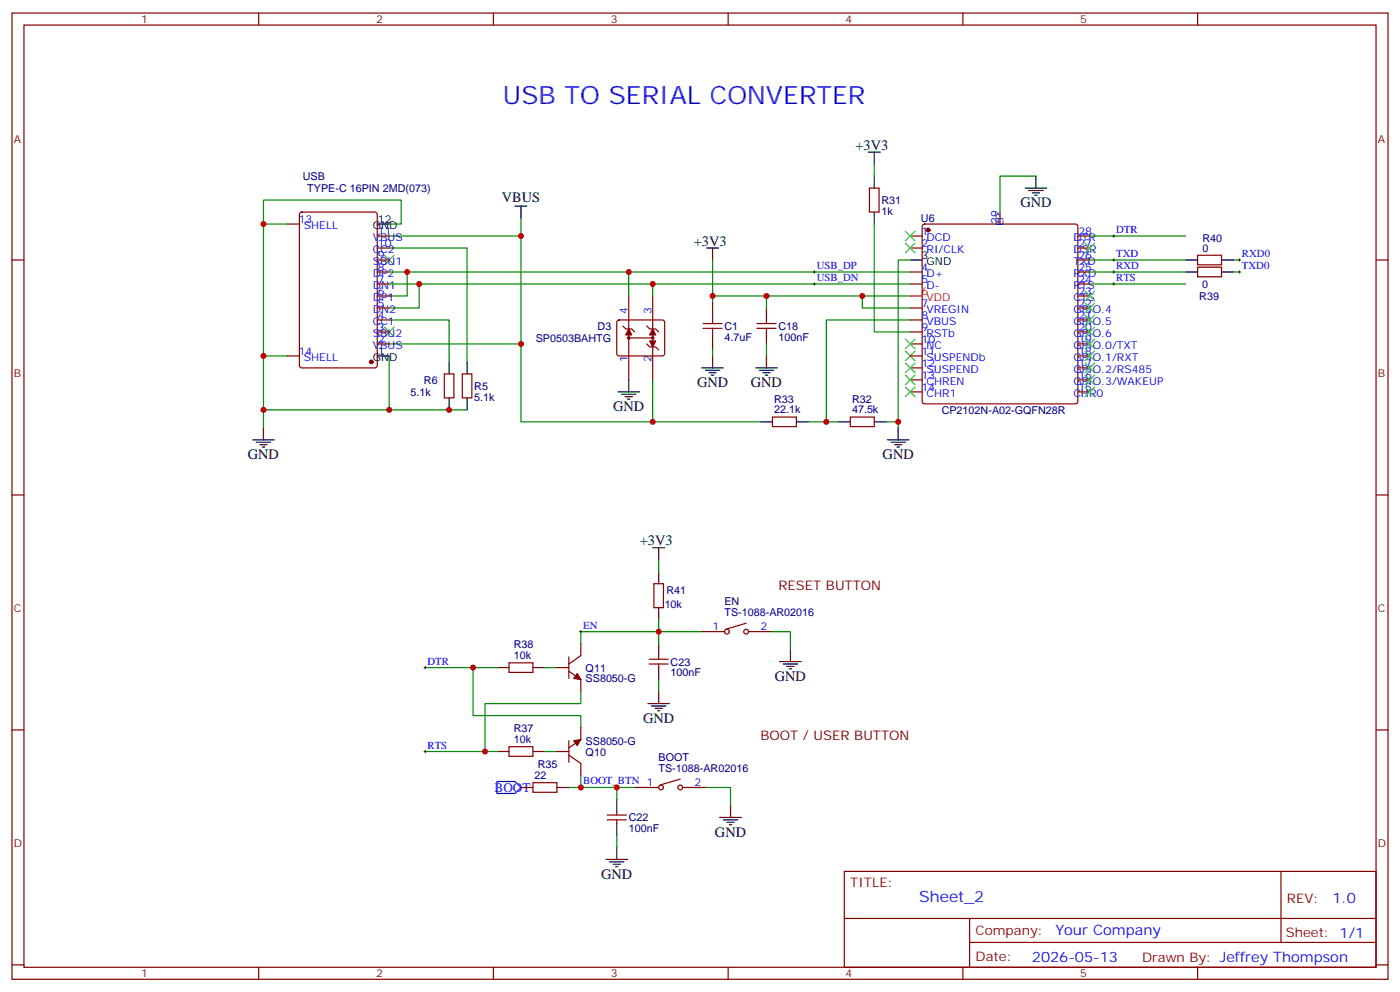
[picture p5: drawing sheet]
<svg xmlns="http://www.w3.org/2000/svg" width="412mm" height="292mm" viewBox="0 0 412 292" stroke-linecap="round" stroke-linejoin="round" font-family="sans-serif">
<g fill="none" stroke="#870000" stroke-width=".35">
<path d="M3.5 3.8h405.4v284.4h-405.4zM7.1 7.4h398.2v277.3h-398.2zM76.2 3.8v3.6M145.3 3.8v3.6M214.5 3.8v3.6M283.6 3.8v3.6M352.8 3.8v3.6M3.5 76.5h3.6M84.7 65.9h3.5M88.4 62.6l.5-.2h21.5l.7 .4v44.8l-.4 .6-21.8 .1-.7-.5v-44.7zM111.1 76.5h3.6M111.1 73h3.6"/>
<path d="M111.1 69.5h3.6M405.3 76.5h3.6M111.1 97.7h3.6M111.1 94.2h3.6M111.1 90.6h3.6M111.1 87.1h3.6M111.1 83.6h3.6M111.1 80h3.6M185.2 87.1v7.1M192.3 87.1v7.1M209.9 88.9v3.5M209.9 99.4v3.6"/>
<path d="M84.7 104.7h3.5M111.1 101.2h3.6M130.9 110h2.8v7.1h-2.8zM136.2 110h2.8v7.1h-2.8zM185.2 104.7v7.1M192.3 104.7v7.1M3.5 145.7h3.6M405.3 145.7h3.6M206.4 185.9h7M219.8 183.4l-6 1.8M220.5 185.9h7M3.5 214.8h3.6"/>
<path d="M405.3 214.8h3.6M187 231.7h7M200.4 229.3l-6 1.7M201.1 231.7h7M248.7 256.4h156.6v28.3h-156.6zM377.3 256.5v20.8M248.7 270.3h156.5M285.6 277.3h119.6M285.6 270.3v14.1M3.5 284h3.6M76.2 284.7v3.5M145.3 284.7v3.5"/>
<path d="M214.5 284.7v3.5M283.6 284.7v3.5M352.8 284.7v3.5M405.3 284h3.6"/>
<circle cx="214.1" cy="185.9" r=".71"/>
<circle cx="219.8" cy="185.9" r=".71"/>
<circle cx="194.7" cy="231.7" r=".71"/>
<circle cx="200.4" cy="231.7" r=".71"/>
</g>
<path d="M207.1 95.2h5.6M207.1 96.6h5.6M209.9 92.4v2.8M209.9 96.6v2.8" fill="none" stroke="#a10000" stroke-width=".35"/>
<g fill="none" stroke="#008700" stroke-width=".35">
<path d="M77.6 65.9v-7h40.6v7h-3.5M84.7 65.9h-7.1v60M114.7 73h22.9v33.5M114.7 69.5h38.8M153.5 64.2v37h-38.8M363.4 76.5h1.7M114.7 94.2h17.6v12.3M119.9 80v7.1h-5.2M123.5 83.6v7h-8.8M185.2 80v7.1M192.3 83.6v3.5M209.9 87.1h58.2"/>
<path d="M363.4 80h1.7M77.6 104.7h7.1M114.7 104.7v15.9M153.5 101.2v22.9h38.8M77.6 120.6h60M243.4 124.1h3.5M261.1 124.1h3.5M227.5 185.9h5.3v5.3M167.6 231.7h3.5M171.1 228.2v3.5h10.6v3.6M181.7 231.7h5.3M208.1 231.7h7.1v5.3"/>
</g>
<g fill="none" stroke="#000" stroke-width=".35">
<path d="M111.1 65.9h3.6M151.7 60.6h3.5M153.5 60.6v3.6M111.1 104.7h3.6M132.3 106.5v3.5M132.3 117.1v3.5M137.6 106.5v3.5M137.6 117.1v3.5M182 115.3h6.4M183.1 116h4.2M184.1 116.7h2.2M184.9 117.4h.7"/>
<path d="M185.2 111.8v3.5M74.4 129.4h6.4M75.5 130.1h4.2M76.6 130.8h2.1M77.3 131.6h.7M77.6 125.9v3.5M229.7 194.7h6.3M230.7 195.4h4.2M231.8 196.1h2.1M232.5 196.8h.7M232.8 191.2v3.5"/>
</g>
<path d="M113.2 75.1l2.9 2.8M116.1 75.1l-2.9 2.8M113.2 96.3l2.9 2.8M116.1 96.3l-2.9 2.8M266.7 103.3l2.8 2.9M269.5 103.3l-2.8 2.9" fill="none" stroke="#3c3" stroke-width=".35"/>
<circle cx="109.4" cy="106.5" r=".53" fill="#870000" stroke="#870000" stroke-width=".35"/>
<path d="M146.4 230h5.3l1.8 1.7-1.8 1.8h-5.3z" fill="none" stroke="#00f" stroke-width=".35"/>
<g fill="#850000" stroke="#870000" stroke-width=".35">
<circle cx="192.3" cy="99.4" r=".35"/>
<circle cx="185.2" cy="99.4" r=".35"/>
</g>
<path d="M181.9 94.4l.5-.2h12.7l.5 .2 .2 .5-.1 9.4-.6 .4h-13l-.4-.7v-9.1z" fill="none" stroke="#870000" stroke-width=".35"/>
<g fill="#850000" stroke="#870000" stroke-width=".35">
<path d="M191.4 100.3h1.7l-.8 1.8z"/>
<path d="M192.3 96.8l.8 1.8h-1.7z"/>
<path d="M185.2 96.8l.9 1.8h-1.8z"/>
</g>
<g fill="none" stroke="#870000" stroke-width=".35">
<path d="M256.1 55.4h2.8v7h-2.8zM268.1 69.5h3.5M268.1 73h3.5M271.9 66.1l.4-.2h44.5l.5 .2 .2 .5v51.5l-.2 .5-.5 .3h-44.5l-.5-.3-.2-.5v-51.5zM294.6 62.4v3.5M317.5 69.5h3.5M317.5 73h3.5M317.5 76.5h3.5M352.8 75.1h7v2.8h-7zM352.8 78.6h7v2.9h-7zM183.4 95.9l.9 .9h1.8l.9 .9M185.2 99.4h7.1"/>
<path d="M185.2 94.2v2.6M185.2 98.6v6.1M190.5 95.9l.9 .9h1.7l.9 .9M192.3 94.2v2.6M192.3 98.6v1.7M223 96.6h5.6M223 95.2h5.6M225.8 94.2v1M225.8 96.6v1.1M268.1 80h3.5M268.1 83.6h3.5M268.1 90.6h3.5"/>
<path d="M268.1 94.2h3.5M268.1 97.7h3.5M317.5 80h3.5M317.5 83.6h3.5M317.5 90.6h3.5M317.5 94.2h3.5M317.5 97.7h3.5M317.5 87.1h3.5M190.5 101.2l.9 .9h1.7l.9 .9M192.3 102.1v2.6M268.1 101.2h3.5M268.1 104.7h3.5"/>
<path d="M268.1 108.3h3.5M268.1 111.8h3.5M268.1 115.3h3.5M317.5 101.2h3.5M317.5 104.7h3.5M317.5 108.3h3.5M317.5 111.8h3.5M317.5 115.3h3.5M227.5 122.7h7.1v2.9h-7.1zM250.5 122.7h7v2.9h-7zM192.6 171.8h2.8v7h-2.8zM149.9 195.1h7.1v2.8h-7.1z"/>
<path d="M164 196.5h3.6M167.6 197.5l3.5 2.5v3.5M167.6 193.3v6.3M171.1 189.4v3.5l-3.5 2.5M191.2 195.4h5.6M191.2 194h5.6M194 192.9v1.1M194 195.4v1.1M149.9 219.7h7.1v2.9h-7.1zM167.6 218v6.3M171.1 214.1v3.5l-3.5 2.5M157 230.3h7v2.9h-7z"/>
<path d="M164 221.2h3.6M167.6 222.2l3.5 2.5v3.5M178.9 239.9h5.6M181.7 238.8v1.1M178.9 241.3h5.6M181.7 241.3v1"/>
</g>
<g fill="none" stroke="#000" stroke-width=".35">
<path d="M255.8 44.8h3.5M257.5 44.8v3.5M257.5 51.8v3.6M302 55.4h6.3M303 56.1h4.3M304.1 56.8h2.1M304.8 57.5h.7M305.2 51.8v3.6M208.1 73h3.6M209.9 73v3.5M257.5 62.4v3.5M268.1 76.5h3.5"/>
<path d="M349.2 76.5h3.6M359.8 76.5h3.6M225.8 90.6v3.6M225.8 97.7v3.5M349.2 80h3.6M359.8 80h3.6M206.7 108.3h6.4M207.8 109h4.2M208.8 109.7h2.2M209.5 110.4h.8M209.9 104.7v3.6M222.6 108.3h6.4"/>
<path d="M223.7 109h4.2M224.7 109.7h2.1M225.4 110.4h.7M225.8 104.7v3.6M224 124.1h3.5M234.6 124.1h3.5M246.9 124.1h3.6M257.5 124.1h3.6M261.4 129.4h6.4M262.5 130.1h4.2M263.5 130.8h2.1M264.2 131.6h.7"/>
<path d="M264.6 125.9v3.5M192.3 161.2h3.5M194 161.2v3.5M194 168.2v3.6M194 178.8v3.6M146.4 196.5h3.5M157 196.5h3.5M194 189.4v3.5M194 196.5v3.5M190.9 207h6.3M191.9 207.8h4.2M193 208.5h2.1"/>
<path d="M193.7 209.2h.7M194 203.5v3.5M146.4 221.2h3.5M153.5 231.7h3.5M157 221.2h3.5M164 231.7h3.6M181.7 235.3v3.5M215.2 237v3.6M178.5 252.9h6.4M179.6 253.6h4.2M180.6 254.3h2.1M181.3 255h.7"/>
<path d="M181.7 242.3v3.6M181.7 249.4v3.5M212 240.6h6.4M213.1 241.3h4.2M214.1 242h2.2M214.8 242.7h.7"/>
</g>
<g fill="none" stroke="#008700" stroke-width=".35">
<path d="M257.5 48.3v3.5M305.2 51.8h-10.6v10.6M209.9 76.5v12.4M257.5 65.9v31.8h10.6M268.1 76.5h-3.5v49.4M321 69.5h28.2M321 76.5h28.2M114.7 83.6h153.4M114.7 80h153.4M225.8 87.1v3.5M254 87.1v3.5h14.1M268.1 94.2h-24.7v29.9h-5.3"/>
<path d="M321 83.6h28.2M321 80h28.2M192.3 111.8v12.3h31.7M209.9 103v1.7M225.8 101.2v3.5M194 164.7v3.5M125.2 196.5h14.1M146.4 196.5h-7.1v14.1h31.8v3.5M160.5 196.5h3.5M194 182.4v7M194 200v3.5M206.4 185.9h-35.3v3.5"/>
<path d="M171.1 203.5v3.5h-28.2v14.2h3.5M125.2 221.2h17.7M160.5 221.2h3.5M181.7 245.9v3.5"/>
</g>
<g fill="none" stroke="#000" stroke-width=".29">
<path d="M239.9 79.7v.7M327.7 76.5h.7M327.7 69.5h.7M328.1 69.1v.7M328.1 76.2v.7M328.1 79.7v.7M364.8 76.5h.7M365.1 76.2v.7M365.1 79.7v.7M239.5 80h.7M239.5 83.6h.7M239.9 83.2v.7"/>
<path d="M327.7 80h.7M327.7 83.6h.7M328.1 83.2v.7M364.8 80h.7M124.9 196.5h.7M125.2 196.1v.7M170.7 185.9h.7M171.1 185.5v.7M124.9 221.2h.7M125.2 220.8v.7M170.7 231.7h.7M171.1 231.4v.7"/>
</g>
<g fill="#870000" stroke="#870000" stroke-width=".35">
<path d="M170 198.2l1.1 1.8-2.1-.4z"/>
<path d="M169 218l2.1-.4-1.1 1.8z"/>
<circle cx="273.4" cy="67.7" r=".53"/>
</g>
<path d="M268.1 87.1h3.5" fill="none" stroke="#f00" stroke-width=".35"/>
<g fill="none" stroke="#3c3" stroke-width=".35">
<path d="M266.7 68.1l2.8 2.8M266.7 71.6l2.8 2.8M269.5 68.1l-2.8 2.8M269.5 71.6l-2.8 2.8M319.6 71.6l2.8 2.8M322.4 71.6l-2.8 2.8M266.7 99.8l2.8 2.8M269.5 99.8l-2.8 2.8M319.6 99.8l2.8 2.8M319.6 96.3l2.8 2.8M319.6 92.7l2.8 2.9M319.6 89.2l2.8 2.8"/>
<path d="M319.6 85.7l2.8 2.8M322.4 99.8l-2.8 2.8M322.4 96.3l-2.8 2.8M322.4 92.7l-2.8 2.9M322.4 89.2l-2.8 2.8M322.4 85.7l-2.8 2.8M266.7 106.9l2.8 2.8M266.7 110.4l2.8 2.8M266.7 113.9l2.8 2.8M269.5 106.9l-2.8 2.8M269.5 110.4l-2.8 2.8M269.5 113.9l-2.8 2.8"/>
<path d="M319.6 113.9l2.8 2.8M319.6 110.4l2.8 2.8M319.6 106.9l2.8 2.8M319.6 103.3l2.8 2.9M322.4 113.9l-2.8 2.8M322.4 110.4l-2.8 2.8M322.4 106.9l-2.8 2.8M322.4 103.3l-2.8 2.9"/>
</g>
<g fill="#c00">
<circle cx="153.5" cy="101.2" r=".88"/>
<circle cx="123.5" cy="83.6" r=".88"/>
<circle cx="119.9" cy="80" r=".88"/>
<circle cx="153.5" cy="69.5" r=".88"/>
<circle cx="77.6" cy="65.9" r=".88"/>
<circle cx="114.7" cy="120.6" r=".88"/>
<circle cx="132.3" cy="120.6" r=".88"/>
<circle cx="77.6" cy="120.6" r=".88"/>
<circle cx="77.6" cy="104.7" r=".88"/>
<circle cx="192.3" cy="83.6" r=".88"/>
<circle cx="171.1" cy="231.7" r=".88"/>
<circle cx="192.3" cy="124.1" r=".88"/>
<circle cx="194" cy="185.9" r=".88"/>
<circle cx="181.7" cy="231.7" r=".88"/>
<circle cx="243.4" cy="124.1" r=".88"/>
<circle cx="264.6" cy="124.1" r=".88"/>
<circle cx="225.8" cy="87.1" r=".88"/>
<circle cx="254" cy="87.1" r=".88"/>
<circle cx="209.9" cy="87.1" r=".88"/>
<circle cx="139.3" cy="196.5" r=".88"/>
<circle cx="142.9" cy="221.2" r=".88"/>
<circle cx="185.2" cy="80" r=".88"/>
</g>
<text font-size="7.4" fill="#00f" x="148.2" y="30.7">USB TO SERIAL CONVERTER</text>
<text font-size="4.6" fill="#00f" x="270.8" y="265.5">Sheet_2</text>
<g font-size="4.2">
<text x="252" y="44.1">+3V3</text>
<text x="147.8" y="59.5">VBUS</text>
<text x="300.6" y="61">GND</text>
<text x="204.4" y="72.3">+3V3</text>
<text x="205.3" y="113.9">GND</text>
<text x="221.2" y="113.9">GND</text>
<text x="180.6" y="121">GND</text>
<text x="73" y="135.1">GND</text>
<text x="260" y="135.1">GND</text>
<text x="188.5" y="160.5">+3V3</text>
<text x="228.2" y="200.3">GND</text>
<text x="189.4" y="212.7">GND</text>
<text x="210.6" y="246.2">GND</text>
<text x="177.1" y="258.6">GND</text>
</g>
<g font-size="4.2" fill="#00f">
<text x="392.5" y="265.7">1.0</text>
<text x="310.9" y="275.3">Your Company</text>
<text x="304" y="283.1">2026-05-13</text>
</g>
<g font-size="3.9" fill="#600">
<text x="229.3" y="173.5">RESET BUTTON</text>
<text x="224" y="217.6">BOOT / USER BUTTON</text>
</g>
<text font-size="3.9" fill="#00f" x="145.7" y="233">BOOT</text>
<g font-size="3.9" fill="#800">
<text x="250.5" y="261">TITLE:</text>
<text x="379.1" y="265.7">REV:</text>
<text x="287.4" y="275.2">Company:</text>
<text x="378.7" y="275.8">Sheet: 1/1</text>
<text x="287.4" y="282.9">Date:</text>
<text x="336.4" y="283">Drawn By: Jeffrey Thompson</text>
</g>
<g font-size="3.2" fill="#800">
<text x="41.6" y="6.8">1</text>
<text x="110.8" y="6.8">2</text>
<text x="179.9" y="6.8">3</text>
<text x="249.1" y="6.8">4</text>
<text x="318.2" y="6.8">5</text>
<text x="4.1" y="41.9">A</text>
<text x="405.9" y="41.9">A</text>
<text x="4.1" y="111.1">B</text>
<text x="405.9" y="111.1">B</text>
<text x="4.1" y="180.2">C</text>
<text x="405.9" y="180.2">C</text>
<text x="4.1" y="249.4">D</text>
<text x="405.9" y="249.4">D</text>
<text x="41.6" y="287.7">1</text>
<text x="110.8" y="287.7">2</text>
<text x="179.9" y="287.7">3</text>
<text x="249.1" y="287.7">4</text>
<text x="318.2" y="287.7">5</text>
</g>
<g font-size="3.2" fill="#000080">
<text x="89.2" y="53">USB</text>
<text x="90.5" y="56.5">TYPE-C 16PIN 2MD(073)</text>
<text x="259.6" y="60">R31</text>
<text x="259.6" y="63.2">1k</text>
<text x="271.3" y="65.3">U6</text>
<text x="354.2" y="71.1">R40</text>
<text x="354.2" y="74">0</text>
<text x="353.3" y="88.1">R39</text>
<text x="354.2" y="84.6">0</text>
<text x="157.8" y="100.6">SP0503BAHTG</text>
<text x="176" y="97.1">D3</text>
<text x="213.4" y="100.2">4.7uF</text>
<text x="213.4" y="97">C1</text>
<text x="229.3" y="100.2">100nF</text>
<text x="229.3" y="97.1">C18</text>
<text x="124.9" y="112.9">R6</text>
<text x="120.9" y="116.5">5.1k</text>
<text x="139.7" y="117.9">5.1k</text>
<text x="139.7" y="114.6">R5</text>
<text x="228" y="118.5">R33</text>
<text x="251" y="118.5">R32</text>
<text x="228" y="121.7">22.1k</text>
<text x="251" y="121.7">47.5k</text>
<text x="277.4" y="121.8">CP2102N-A02-GQFN28R</text>
<text x="195.8" y="178.8">10k</text>
<text x="196.3" y="174.7">R41</text>
<text x="213.4" y="178">EN</text>
<text x="213.4" y="181.2">TS-1088-AR02016</text>
<text x="151.4" y="190.8">R38</text>
<text x="151.4" y="194">10k</text>
<text x="172.5" y="197.6">Q11</text>
<text x="197.6" y="195.9">C23</text>
<text x="172.5" y="200.8">SS8050-G</text>
<text x="197.6" y="199">100nF</text>
<text x="151.4" y="215.5">R37</text>
<text x="151.4" y="218.7">10k</text>
<text x="172.5" y="219.3">SS8050-G</text>
<text x="158.4" y="226">R35</text>
<text x="172.5" y="222.5">Q10</text>
<text x="194" y="227">TS-1088-AR02016</text>
<text x="194" y="223.9">BOOT</text>
<text x="157.5" y="229.3">22</text>
<text x="185.2" y="244.9">100nF</text>
<text x="185.2" y="241.7">C22</text>
</g>
<g font-size="3.2" fill="#00f">
<text x="88" y="65.6">13</text>
<text x="294.2" y="65.9" transform="rotate(-90 294.2 65.9)">29</text>
<text x="89.5" y="67.3">SHELL</text>
<text x="109.8" y="70.9">VBUS</text>
<text x="111.3" y="69.1">11</text>
<text x="271.5" y="69.1">1</text>
<text x="272.9" y="70.9">DCD</text>
<text x="295.6" y="66.6" transform="rotate(-90 295.6 66.6)">EP</text>
<text x="316.2" y="70.9">DTR</text>
<text x="317.7" y="69.1">28</text>
<text x="328.8" y="68.6">DTR</text>
<text x="109.8" y="77.9">SBU1</text>
<text x="109.8" y="74.4">CC2</text>
<text x="111.3" y="76.2">9</text>
<text x="111.3" y="72.6">10</text>
<text x="271.5" y="72.6">2</text>
<text x="272.9" y="74.4">RI/CLK</text>
<text x="316.2" y="77.9">TXD</text>
<text x="316.2" y="74.4">DSR</text>
<text x="317.7" y="76.2">26</text>
<text x="317.7" y="72.6">27</text>
<text x="328.8" y="75.6">TXD</text>
<text x="365.8" y="75.6">RXD0</text>
<text x="109.8" y="81.5">DP2</text>
<text x="111.3" y="83.2">7</text>
<text x="111.3" y="79.7">8</text>
<text x="240.6" y="79.2">USB_DP</text>
<text x="240.6" y="82.7">USB_DN</text>
<text x="271.5" y="79.7">4</text>
<text x="271.5" y="83.2">5</text>
<text x="272.9" y="81.5">D+</text>
<text x="316.2" y="81.5">RXD</text>
<text x="317.7" y="83.2">24</text>
<text x="317.7" y="79.7">25</text>
<text x="328.8" y="79.2">RXD</text>
<text x="328.8" y="82.7">RTS</text>
<text x="365.8" y="79.2">TXD0</text>
<text x="109.8" y="88.5">DP1</text>
<text x="109.8" y="85">DN1</text>
<text x="111.3" y="86.7">6</text>
<text x="272.9" y="85">D-</text>
<text x="316.2" y="88.5">CTS</text>
<text x="316.2" y="85">RTS</text>
<text x="317.7" y="86.7">23</text>
<text x="109.8" y="95.6">CC1</text>
<text x="109.8" y="92">DN2</text>
<text x="111.3" y="93.8">4</text>
<text x="111.3" y="90.3">5</text>
<text x="184.9" y="92.4" transform="rotate(-90 184.9 92.4)">4</text>
<text x="191.9" y="92.4" transform="rotate(-90 191.9 92.4)">3</text>
<text x="271.5" y="90.3">7</text>
<text x="271.5" y="93.8">8</text>
<text x="272.9" y="92">VREGIN</text>
<text x="272.9" y="95.6">VBUS</text>
<text x="316.2" y="95.6">GPIO.5</text>
<text x="316.2" y="92">GPIO.4</text>
<text x="317.7" y="93.8">21</text>
<text x="317.7" y="90.3">22</text>
<text x="109.8" y="99.1">SBU2</text>
<text x="111.3" y="100.9">2</text>
<text x="111.3" y="97.3">3</text>
<text x="271.5" y="97.3">9</text>
<text x="271.5" y="100.9">10</text>
<text x="272.9" y="99.1">RSTb</text>
<text x="316.2" y="99.1">GPIO.6</text>
<text x="317.7" y="100.9">19</text>
<text x="317.7" y="97.3">20</text>
<text x="88" y="104.4">14</text>
<text x="89.5" y="106.2">SHELL</text>
<text x="109.8" y="102.6">VBUS</text>
<text x="184.9" y="106.5" transform="rotate(-90 184.9 106.5)">1</text>
<text x="191.9" y="106.5" transform="rotate(-90 191.9 106.5)">2</text>
<text x="271.5" y="104.4">11</text>
<text x="271.5" y="107.9">12</text>
<text x="272.9" y="102.6">NC</text>
<text x="272.9" y="106.2">SUSPENDb</text>
<text x="316.2" y="106.2">GPIO.1/RXT</text>
<text x="316.2" y="102.6">GPIO.0/TXT</text>
<text x="317.7" y="107.9">17</text>
<text x="317.7" y="104.4">18</text>
<text x="271.5" y="111.4">13</text>
<text x="272.9" y="109.7">SUSPEND</text>
<text x="272.9" y="113.2">CHREN</text>
<text x="316.2" y="113.2">GPIO.3/WAKEUP</text>
<text x="316.2" y="109.7">GPIO.2/RS485</text>
<text x="317.7" y="111.4">16</text>
<text x="271.5" y="115">14</text>
<text x="272.9" y="116.7">CHR1</text>
<text x="316.2" y="116.7">CHR0</text>
<text x="317.7" y="115">15</text>
<text x="171.8" y="185">EN</text>
<text x="209.9" y="185.5">1</text>
<text x="224" y="185.5">2</text>
<text x="125.9" y="195.6">DTR</text>
<text x="125.9" y="220.3">RTS</text>
<text x="171.8" y="230.9">BOOT_BTN 1</text>
<text x="204.6" y="231.4">2</text>
</g>
<g font-size="3.2">
<text x="111.3" y="65.6">12</text>
<text x="109.8" y="67.3">GND</text>
<text x="271.5" y="76.2">3</text>
<text x="272.9" y="77.9">GND</text>
<text x="109.8" y="106.2">GND</text>
<text x="111.3" y="104.4">1</text>
</g>
<g font-size="3.2" fill="#f00">
<text x="271.5" y="86.7">6</text>
<text x="272.9" y="88.5">VDD</text>
</g>
</svg>
